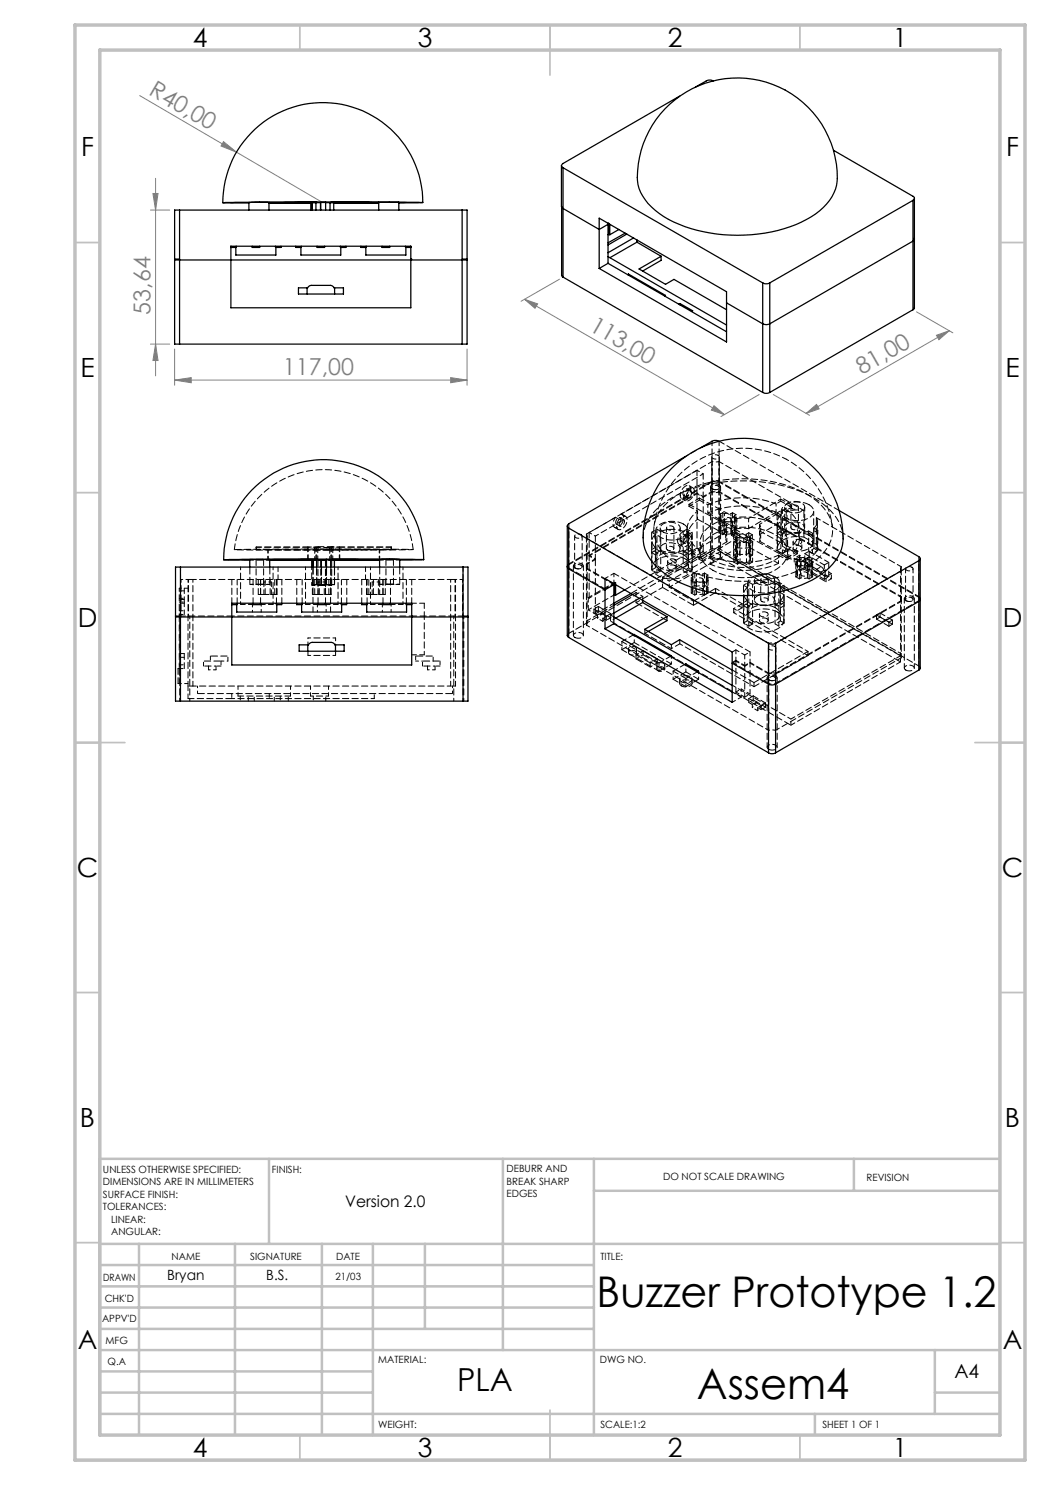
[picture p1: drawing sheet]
<svg xmlns="http://www.w3.org/2000/svg" width="210mm" height="297mm" viewBox="0 0 210 297" stroke-linecap="round" stroke-linejoin="round" font-family="sans-serif">
<g fill="none" stroke="#808080" stroke-width=".2">
<path d="M27.9 19.1l36.7 21.4M30.6 38.7h1l-.5 3.3zM31.1 35.7v39.5M44.7 28.3l2.6 2.1-3.1-1.2zM30.1 42h3.8M104.9 59.9l2.6 .9-.5 .9zM104.9 59.9l40 23M111.9 55.8l-7.7 4.5M30.1 68.8h3.8M31.1 68.8l.5 3.3h-1zM34.9 76l3.3-.5v1zM34.9 69.8v7.2"/>
<path d="M34.9 76h58.5M90.1 75.5l3.3 .5-3.3 .5zM93.4 69.8v7.2M151.8 78.9l-7.6 4.4M154.7 78.9l7.2 4.2M183.3 62.4l7.3 4.2M187.3 67.1l2.6-1-2.1 1.8zM189.9 66.1l-28.7 16.6M142.8 81.1l2.1 1.8-2.6-.9zM161.2 82.7l2.1-1.8 .5 .9z"/>
</g>
<g fill="none" stroke="#c0c0c0" stroke-width=".35">
<path d="M60 5v5M110 5v10M160 5v5M15 48.5h5M200 48.5h5M15 98.5h5M200 98.5h5M15 148.5h10M195 148.5h10M15 198.5h5M200 198.5h5M15 248.5h5"/>
<path d="M200 248.5h5M60 287v5M110 282v10M160 287v5"/>
</g>
<g fill="none" stroke="#c0c0c0" stroke-width=".5">
<path d="M53.8 231.8v17M100.6 231.8v38.2M118.8 231.8v55.2M118.8 238.2h81.2M170.8 231.8v6.4M200 231.8h-180v55.2M20 248.8h180M20 257.3h98.8M20 253h98.8M27.8 248.8v38.2M47 248.8v38.2M64.4 248.8v38.2"/>
<path d="M74.6 248.8v38.2M85 248.8v17M20 265.8h98.8M20 261.5h98.8M20 278.5h54.6M20 274.3h54.6M20 270h180M187 278.5h13M187 270v12.8M20 282.8h180M163 282.8v4.2"/>
</g>
<path d="M15 5h190v287h-190zM20 10h180v277h-180z" fill="none" stroke="#c0c0c0" stroke-width=".7"/>
<g fill="#808080">
<path d="M44.7 28.3l2.6 2.1-3.1-1.2z"/>
<path d="M34.9 76l3.3-.5v1zM90.1 75.5l3.3 .5-3.3 .5z"/>
<path d="M161.2 82.7l2.1-1.8 .5 .9zM187.3 67.1l2.6-1-2.1 1.8z"/>
<path d="M31.1 68.8l.5 3.3h-1zM30.6 38.7h1l-.5 3.3z"/>
<path d="M104.9 59.9l2.6 .9-.5 .9zM142.8 81.1l2.1 1.8-2.6-.9z"/>
</g>
<g fill="none" stroke="#000" stroke-width=".25">
<path d="M135.9 19.2l-23.3 13.5a.44 .44 0 0 0-.3 .4 .44 .44 0 0 0 .3 .4M142.7 16.2a1.5 1.5 0 0 0-1.4 0l-2.2 1.2M112.3 33.1v22l.3 .3M112.6 33.5l39.9 23.1M112.6 33.5v21.9M133 21.8a19.9 19.9 0 0 1 22.5-4.5 19.9 19.9 0 0 1 11.8 19.7 10.9 10.9 0 0 1-6 6.9 31.6 31.6 0 0 1-27.6 0 11.3 11.3 0 0 1-6.1-7 19.3 19.3 0 0 1 5.4-15.1zM166.7 30.1l15.9 9.2a.43 .43 0 0 1 .3 .4 .43 .43 0 0 1-.3 .4M182.9 39.6v22.1l-.3 .2M34.9 52h58.5M34.9 51.8h1M35.9 42h-1v26.8h1M35.9 42v26.8"/>
<path d="M35.9 42h56.5M46.2 49.2h36v12.4h-36zM47.2 49.5v1.5h8v-1.5M47.2 49.2v.3h-1M49.8 40.6l-5.2-.1 15.1-.1 24.9 .1-4.8 .1M50.4 49.2v.3h1.5v-.3M53.8 40.6h8.4M53.8 40.5h-4v1.5M53.8 40.5h9.6h-.3M53.8 40.5v1.5M55.1 49.2v.3h1.1v-.3M59.2 49.2v.3h1.1v-.3"/>
<path d="M59.7 57.6h1.8l.2-.3 .5-.2h3.9l.5 .2 .2 .3h1.9v1.2h-9zM60.2 49.5v1.5h8v-1.5M61.3 40.5h1.1M61.4 57.6v1.2M61.5 40.5l-7.7 .1h8.6h-.2M61.5 40.5h.1M62.2 40.6v1.4M62.4 40.5h.8M62.4 40.5v1.5M63.1 40.5h-1.6M63.1 40.5h.1M63.2 40.5h.9"/>
<path d="M63.2 40.5v1.5M63.4 49.2v.3h1.5v-.3M64.1 40.5v1.5M64.1 40.5h1v1.5M64.1 40.5h.1M65.1 40.5h.9M66 40.5h.7M66 40.5v1.5M66.1 40.5h9.6zM66.7 40.6h9M66.7 40.5h9l-9 .1M66.7 40.5v1.5"/>
<path d="M66.9 57.6v1.2M67.8 40.5h.1M68.1 49.2v.3h1.1v-.3M72.2 49.2v.3h1v-.3M73.2 49.5v1.5h8v-1.5M75.7 42v-1.5h4.1v1.5M76.4 49.2v.3h1.5v-.3M81.1 49.2v.3h1.1M82.2 51.8h.1M84.6 40.5a20 20 0 0 0-20.1-20 20 20 0 0 0-19.9 20M92.4 42h1v26.8h-1M92.4 51.8h1"/>
<path d="M92.4 42v26.8M112.3 41.3l.2 .3 7.3 4.3 1.8-1M112.6 55.4l39.9 23.1M119.8 43.6l25.5 14.7v10.1l-25.5-14.7zM121.6 44.7h.1M121.6 44.7v8M121.6 51.3l23.7 13.7M121.6 52.7l-1.8 1M121.6 52.7l23.7 13.7M121.7 44.7h-.1M121.8 44.8v2M121.8 46.8l-.2 .2"/>
<path d="M121.8 46.8l.2 .2M122 44.9v2.1M123.8 45.9l-1.8 1.1M125 46.6l-3.4 2M125.4 46.8l-3.8 2.2M125.7 54.8l7.4 4.3-.2 .1M125.7 54.8l-.2 .1M125.7 54.8v.2M126.7 47.6l-5.1 2.9M127.4 48.4l-5.4 3.1M127.4 48.4l4.8 2.9M127.4 48v.4"/>
<path d="M132.2 51.3l-4.4 2.5 5.3 3.1 1.7-1 10.5 6M132.2 51.3v.8l-3.7 2.1M152.5 56.6a1.5 1.5 0 0 0 1.5 0M152.5 56.6v21.9M154 56.6v21.9M182.6 40.1l-28.6 16.5M182.6 40.1v21.8M182.9 47.8l-.2 .4-28.7 16.6a1.5 1.5 0 0 1-1.5 0l-7.2-4.2M182.9 47.7l-.2 .3M35.9 68.8h56.5M136 60.7l2.5 1.5-.2 .1M136 60.7l-.3 .2"/>
<path d="M136 60.7v.3M152.5 78.5a1.5 1.5 0 0 0 1.5 0M182.6 61.9l-28.6 16.6M134.2 93.8a19.9 19.9 0 0 1 22.5-4.4 19.9 19.9 0 0 1 11.8 19.7 11.1 11.1 0 0 1-6.1 6.9 31.8 31.8 0 0 1-27.5 0 11.3 11.3 0 0 1-6.1-7 19.3 19.3 0 0 1 5.4-15.2zM137.1 91.3l-23.4 13.5a.46 .46 0 0 0-.2 .4 .46 .46 0 0 0 .2 .4M143.8 88.3a1.5 1.5 0 0 0-1.4 0l-2.2 1.2M36.1 113.4h-1v26.8h1M36.1 113.4v26.8M36.1 113.4h56.5M50 113.4v-1.5h3.9v1.5M53.9 112l8.4 .1M53.9 111.9h9.6h-.2"/>
<path d="M53.9 112h8.7M61.5 112h1.1M61.6 111.9h1.7M61.6 111.9l-7.7 .1M61.6 111.9h.1M62.3 112h.3M62.3 112v1.4M62.6 111.9h.1M62.6 111.9h.7M62.6 111.9v1.5M63.3 111.9h1M63.3 111.9v1.5"/>
<path d="M64.3 111.9h.1M64.3 111.9h1v1.5M64.3 111.9v1.5M65.3 111.9h.8M66.1 111.9h.8M66.1 111.9v1.5M66.9 111.9v1.5M67.9 111.9h-1.6h9.6l-9 .1M75.8 111.9l-8.9 .1M75.9 112l-9 .1M75.9 113.4v-1.5h.5h3.5v1.5M79.9 112l4.8-.1-30.8-.1-9.2 .2h5.3"/>
<path d="M84.7 111.9a20 20 0 0 0-20-20 20 20 0 0 0-20 20.1M92.6 113.4h1v26.8h-1M92.6 113.4v26.8M113.5 113.3l.2 .5 7.3 4.2 1.8-1.1M113.5 105.2v21.9l.2 .4M113.7 105.6l40 23.1M113.7 105.6v21.9M121 115.7l25.4 14.7v10.1l-25.4-14.7zM122.8 116.8h.1M122.8 116.7v8M122.9 116.8v2.1M122.9 118.9l-.1 .1"/>
<path d="M122.9 118.9l.2 .1M123.1 116.9v2.1M125 118l-1.9 1M126.2 118.7l-3.4 1.9M126.5 118.9l-3.7 2.2M127.9 119.7l-5.1 2.9M167.9 102.1l15.9 9.2a.43 .43 0 0 1 .2 .4 .43 .43 0 0 1-.2 .4M183.8 112.1l-28.7 16.6M183.8 112.1v21.9M184 119.9l-.2 .4-28.7 16.5a1.5 1.5 0 0 1-1.4 0l-7.3-4.2M184 119.7l-.1 .4M184 111.7v22l-.2 .3"/>
<path d="M35.1 123.4h58.5M35.1 123.2h1M46.4 120.6h35.9v12.4h-35.9zM47.3 120.9v1.5h8.1v-1.5M47.4 120.6v.3h-1M50.6 120.6v.3h1.5v-.3M55.3 120.6v.3h1v-.3M59.3 120.6v.3h1.1v-.3M59.8 129h1.9l.1-.2 .5-.3h4l.5 .2 .2 .3h1.8v1.2h-9zM60.3 120.9v1.5h8v-1.5M61.6 129v1.2M63.6 120.6v.3h1.5v-.3"/>
<path d="M67.1 129v1.2M68.3 120.6v.3h1v-.3M72.3 120.6v.3h1.1v-.3M73.3 120.9v1.5h8v-1.5M76.6 120.6v.3h1.5v-.3M81.2 120.6v.3h1.1M82.3 123.2h.1M92.6 123.2h1M113.7 127.5l40 23.1M122.8 123.4l23.6 13.7M122.8 124.7l-1.8 1.1M122.8 124.7l23.6 13.7"/>
<path d="M126.8 126.9l7.5 4.3-.2 .1M126.8 126.9l-.2 .1M126.8 126.9v.2M128.5 120.5l-5.3 3.1M128.5 120.5l4.9 2.8M128.5 120v.5M133.4 123.3l-4.5 2.6 5.4 3 1.6-1 10.5 6.1M133.4 123.3v.8l-3.8 2.2M137.2 132.8l2.5 1.4-.2 .2M137.2 132.8l-.3 .1M137.2 132.8v.3M153.7 128.7a1.5 1.5 0 0 0 1.4 0"/>
<path d="M153.7 128.7v21.9M155.1 128.7v21.9M183.8 134l-28.7 16.6M36.1 140.2h56.5M153.7 150.6a1.5 1.5 0 0 0 1.4 0"/>
</g>
<g fill="none" stroke="#000" stroke-width=".2" stroke-dasharray="1.3 .6" stroke-dashoffset=".5">
<path d="M143.8 98.4l36.5 21.1M35.9 119.7h1M36.9 118.2h-1M36.9 119.9h-1M50 111.9h4M50 112h4M53 118.9h1M53 118.9h-.9M54.9 118.9h-.9M62.3 112h4h-1.9M63.9 118.9h1M63.9 118.9h-1"/>
<path d="M64.3 116.9h-.9M65.2 111.9h-1M65.2 116.9h-1M65.2 111.9h.9M65.2 116.9h1M65.3 116.9h-1M65.8 118.9h-.9M65.9 112h1M74.7 118.9h1M74.7 118.9h-.9M75.9 111.9h4M75.9 112h4"/>
<path d="M76.6 118.9h-.9M113.8 112.8a.43 .43 0 0 0-.3 .4 .43 .43 0 0 0 .3 .4M130.3 114v-4.1M131.1 113.6v-4.1M131.4 114.6v-4.1M131.4 109.9v-4.1M132 105.6v4.1M132.1 114.2v-4.1M133.3 105.6v4.1M134.8 109.7v-4.1M136 109.7v-4.1M136.6 114.2v-4.1"/>
<path d="M137.4 114.6v-4.1M137.4 109.9v-4.1M137.7 113.6v-4.1M138.5 114v-4.1M142.6 112a13.4 13.4 0 0 0 13-.4 3.6 3.6 0 0 0 0-6.3 13.3 13.3 0 0 0-13.6 0 3.6 3.6 0 0 0 0 6.3l.6 .4M142.6 114.1a13.4 13.4 0 0 0 13-.4 3.6 3.6 0 0 0 0-6.4 13.3 13.3 0 0 0-13.6 0 3.6 3.6 0 0 0 0 6.4l.6 .4M144 110.3l-10.1 5.9M144 111.6l-10.1 5.8M146.7 111.1v-4.1M146.8 112.4v-4.1M147.1 107.6v4.1M147.2 111.4l.1-4.1"/>
<path d="M147.3 112.1v-4.1M147.4 110.7v-4.1M147.5 112.8v-4.1M147.9 111v-4.1M148 112.5v-4.1M149.2 111v-4.1M149.3 112.5v-4.1M149.7 110.6v-4M149.8 112.8v-4.1M149.9 111.4l.1-4.1M150 112.1v-4.1M150.1 111.7v-4.1"/>
<path d="M150.5 111v-4.1M150.5 112.4v-4.1M150.9 115.9v4.1M152.2 115.9l-.1 4.1M153.6 120l.1-4.1M155.4 110.1v-4.1M156.1 100.2l-.9 .6M156.2 109.7v-4.1M156.5 110.7v-4.1M156.5 106v-4.1M156.9 101.4v4.1M157.2 110.3v-4.1"/>
<path d="M158.2 101.4v4.1M158.3 101.4l-.9 .6M158.8 111.7v1M159.7 105.5v-4.1M159.9 111.1v1M160.2 112.4l.8-.5M160.7 112.3l.9-.5M160.9 105.5v-4.1M161 113.6l.8-.5M161 110.7l.8-.5M161.1 112.8v-1M161.2 111.8l-.9 .5"/>
<path d="M161.7 110.3v-4.1M162.5 110.7v-4.1M162.8 109.7v-4.1M163.3 113.9l.6 .7M163.3 113.9l.9-.6M163.6 110.1v-4.1M164.8 114.1l-.9 .5M164.8 114.1l-.6-.8M164.9 113l.9-.5M164.9 115.9l.9-.6M165 114v1M165.2 116.4v-1.1"/>
<path d="M166.3 115.7v-1M180.3 119.3l-36.5-21M35.9 133.7h1M35.9 133h1M35.9 120.4h1M35.9 122.9h1M35.9 122.1h1M36.9 130.7h-1M36.9 131.5h-1M36.9 120.6h-1M38.6 137.2h-1M40.7 133.2v-1"/>
<path d="M41.7 133.2h-1M42.1 131.2v1M44.2 132.2v1M44.2 133.2h-1M45.6 132.2v-1M46.4 138.7v1M48.1 139.2v1M53.9 138.7v1M56.1 139.2v1M62.7 139.2v1M74.9 139.7v-1M83.1 131.2v1"/>
<path d="M84.5 133.2v-1M85.5 133.2h-1M86.6 132.2v-1M88 133.2h-1M88 132.2v1M91.1 137.2h-1M117.3 125l36.4 21.1M117.7 122l5.1-3M119.7 121.3l-.9 .5M119.7 122.1l-.9 .5M120.4 122.5l-.9 .5M121.4 123.1l-.8 .5"/>
<path d="M122.1 122.7l-.8 .5M122.1 123.5l-.8 .6M125.9 130.1l.8 .1a.48 .48 0 0 0 .5-.7 .95 .95 0 0 0-1.5 .3l.2 .3M125.9 130.9l.8 .1a.48 .48 0 0 0 .5-.6 .95 .95 0 0 0-1.5 .2l.2 .3M131.6 133.3l.8 .1a.48 .48 0 0 0 .5-.6 .95 .95 0 0 0-1.5 .2l.2 .3M131.6 134.1l.8 .2a.48 .48 0 0 0 .5-.7 .95 .95 0 0 0-1.5 .3l.2 .2M146.5 137.1l11.7 6.7M147.2 132.2v-2.2M148.7 124.6v-4.1M148.9 131v2.2M149.5 124.2v-4.1M149.8 125.2v-4.1"/>
<path d="M149.8 120.5v-4.1M150 130.4v2.2M150.5 124.8v-4.1M150.6 139.2l-.8 .5M150.6 140l-.8 .5M153.7 128.7l-36.4-21.1M154.9 120v-4.1M155 124.8v-4.1M155.8 125.2v-4.1M155.8 120.5v-4.1M156.1 124.2v-4.1M156.8 124.6v-4.1"/>
<path d="M180.3 130.8l-36.5-21.1M49.7 140.2v-1M50.9 140.2v-1M54.9 140.2v-1M57.7 140.2v-1M65.2 140.2v-1M151.4 140.4l-.9 .5M152.4 141l-.9 .5M153.1 140.6l-.9 .5M153.1 141.4l-.9 .5"/>
</g>
<g fill="none" stroke="#000" stroke-width=".2" stroke-dasharray="1.3 .6" stroke-dashoffset=".3">
<path d="M142.4 96.4l-28.6 16.5M142.4 96.3l-28.6 16.5M52.8 116.4v2.5M54.3 118.9v-2.5M55.6 113.4v2.5M61.5 109.4v2.5M62.3 112h4.6M63.2 111.9v-2.5M63.6 116.4v2.5M65.1 118.9v-2.5M66.2 111.9v-2.5M66.3 109.4v2.5"/>
<path d="M67.9 111.9v-2.5M73.1 115.9v-2.5M74.4 116.4v2.5M75.9 118.9v-2.5M113.8 113.6l7.2 4.2M117.3 113.6l5.5 3.2M122.8 116.9l-5.5-3.2M131.1 109.5v-2.6M135 111.9l.3 .3a.97 .97 0 0 1-.9 .6 .97 .97 0 0 1-.9-.6l.4-.4h.6l.5 .1M135 113.1l.3 .3a.97 .97 0 0 1-.9 .6 .97 .97 0 0 1-.9-.5l.4-.4 .6-.1 .5 .1M137.7 109.5v-2.6M140.4 112.2l-2.1-1.2"/>
<path d="M140.5 111.8l-2.2-1.2M141.6 102.6a18.3 18.3 0 0 1 13.6-.2M141.6 101a18.3 18.3 0 0 1 13.6-.2M142.4 110.1l-28.6 16.6M145.4 108.4l-5.5 3.3M145.4 106.3l-7.1 4.3M147.5 109.5l-5.4 3.4M147.6 107.5l-7.1 4.3M155.2 102.4l-5.5 3.3M155.7 112.7a18.3 18.3 0 0 1-13.6 .2M155.7 111a18.3 18.3 0 0 1-13.6 .2M156.2 105.6v-2.6"/>
<path d="M157.4 103.6l-5.5 3.3M158.3 101.4l-2.2-1.2M158.3 101l-2.2-1.2M160.1 108l.3 .3a.97 .97 0 0 1-.9 .6 .97 .97 0 0 1-.9-.5l.4-.5h.6l.5 .1M160.1 109.2l.3 .3a.97 .97 0 0 1-.9 .6 .97 .97 0 0 1-.9-.5l.4-.4 .6-.1 .5 .1M160.2 112.4l.2-.1h.3M161 112.9l3.9 2.2M161 110.7l3.9 2.3M161.6 111.8l-.3-.1-.3 .2M161.8 110.2l4 2.3M164.9 115.9l-3.9-2.3M165.8 115.3l-4-2.2"/>
<path d="M36.1 123.2h10.3M36.9 120.4v2.5M37.6 137.2v-14M37.6 137.2v2.5M38.6 123.2v14M50.6 120.9h-2.5M54.6 120.9h-2.5M61.1 120.9h2.5M65.1 120.9h2.5M76.6 120.9h-2.5M80.6 120.9h-2.5M82.4 120.6h2.5"/>
<path d="M82.4 123.2h10.2M84.9 131h-2.5M90.1 137.2v-14M91.1 123.2v14M122.8 121.1l-5.5 3.1M126.7 127l-2.3 1.3M131.8 132.6l2.3-1.3M136.9 132.9l-2.3 1.3M137.2 135.7l2.3-1.3M146.5 132.5l7.2 4.2M147.2 138.4v-6.3M148.9 139.4v-6.3"/>
<path d="M149.5 120.1v-2.6M150 138.8v-6.3M153.4 122.5l.2 .3a.97 .97 0 0 1-.8 .6 .97 .97 0 0 1-.9-.6l.4-.4h.6l.5 .1M153.4 123.7l.2 .3a.97 .97 0 0 1-.8 .6 .97 .97 0 0 1-.9-.5l.4-.4 .6-.1 .5 .1M155.1 136.7l28.7-16.6M156.1 120.1v-2.6"/>
</g>
<g fill="none" stroke="#000" stroke-width=".2" stroke-dasharray="1.3 .6" stroke-dashoffset=".4">
<path d="M136.4 99.7l.7 .5M136.7 99.1l.7 .4M138.2 98.2l-.7-.4M138.6 97.6l-.7-.5M139.4 94.1l-15.2 8.7M139.9 99.6l-2.1 1.3M142.1 97.4v13.8M142.4 91.4v6.1M142.4 88.2v8.2M142.4 96.3v13.8M142.4 98.4v-6.1M143.8 92.3v6.1"/>
<path d="M143.8 92.3l17 9.8M143.8 96.4v-8.2M143.9 97.5v-6.1M157.3 91.8a18 18 0 0 0-26.5 13.3M37.7 115.9h.9M52 116.9h-2h4h-2M53.6 109.9h-2.4M53.6 109.9h-2.3M61.6 109.4v2.5M63.3 111.9h-.7M63.3 111.9h.9M63.3 116.9h.9"/>
<path d="M63.3 116.9h-.7M63.3 109.4v2.5M63.4 116.9h-.8M63.6 109.9h-10M64.4 117h-2.1h4h-1.9M65.9 110l10-.1M66.2 111.9h.7M66.2 116.9h-.9M66.9 111.9h-.8M66.9 116.9h-.7M68 111.9v-2.5M78 116.9h-2.1h4h-1.9"/>
<path d="M78.2 109.9h-2.3M78.3 109.9h-2.4M90.1 115.9h.9M92.6 113.4v10M113.8 112.9v-8.1M114.7 113.2v13.9M114.9 107.2v6.1M116.4 113.3v-6.1M117.3 106.8v.8M117.3 112.9l.1 .4-.1 .4M117.3 113.7v-6.1M117.3 106.8l.1 .4-.1 .4"/>
<path d="M117.3 106.8l25.1-14.5M117.3 113.6l.1-.4-.1-.4M117.3 113.6v-.8M117.4 113.3v-6.1M117.7 119.5v2.5M122.9 105.5l.7 .4M123 116.5l-5.3 3M123.1 103.5l-.5 1a.74 .74 0 0 0 .3 1 .74 .74 0 0 0 1-.3 1.71 1.71 0 0 0 .5-2.3l-.2-.1M123.1 103.5l-5.3 3M123.3 104.8l.7 .4M123.8 103.9l-.5 1a.74 .74 0 0 0 .3 1 .74 .74 0 0 0 1-.3 1.71 1.71 0 0 0 .5-2.3l-.2-.1M123.8 103.9l-.7-.4"/>
<path d="M124.2 102.8l.7 .4M124.7 103.9l-.7-.4M125.1 103.3l-.7-.4M127.2 118.5l-.7 .4M128.5 119.3l-.6 .4M128.5 119.3v.7M130.3 109.9l.8-.4M130.3 114l.8-.4M131.1 111l-.8-.5M131.1 106.9l-.8-.5M131.1 106.1v6.2M131.4 105.8l.7 .5"/>
<path d="M131.4 109.9l.7 .5M132.1 114.2l-.7 .4M132.1 110.1l-.7 .4M132.5 117.5l-5.3 3M132.6 110.5a.92 .92 0 0 1-.6-1 .92 .92 0 0 1 .9-.8 2.55 2.55 0 0 1 3.1 .8 1.24 1.24 0 0 1-1.3 1.3h-1.3l-.8-.3M132.7 106.4a.92 .92 0 0 1-.6-1 .92 .92 0 0 1 .8-.8 2.55 2.55 0 0 1 3.1 .8 1.24 1.24 0 0 1-1.2 1.3h-1.4l-.7-.3M135.8 108.9l.7 .4M136.2 108.2l.7 .4M136.3 113.4a28.3 28.3 0 0 0 24.9 0 9.3 9.3 0 0 0 5.3-6.7 7.8 7.8 0 0 0-3.8-7 25.9 25.9 0 0 0-17.5-3.8 20.3 20.3 0 0 0-12.2 5.1 6.7 6.7 0 0 0 .1 10.1l1.5 1.2 1.7 1.1M136.6 106.3l.8-.5M136.6 110.4l.8-.5M137.4 114.6l-.8-.4"/>
<path d="M137.4 110.5l-.8-.4M137.6 112.3v-6.2M137.7 107.3l-.8-.4M137.7 109.5l.8 .4M137.7 113.6l.8 .4M138 106.7l-.7-.4M138.3 118.6l.7 .4M138.3 118.6v-2.5M138.3 116.1l.7 .5M138.3 117.5l.7-.4M138.3 115l.7-.4M138.4 115.6v2.4"/>
<path d="M138.5 110.5l-.8 .5M138.5 106.4l-.8 .5M138.6 118.4l-.2-.4 .2-.3M138.6 116v-.8M138.6 118.4v-2.4M138.6 116l-.2-.4 .2-.4M139 119v-2.4M139.3 118.8v-2.4M139.9 100l-2.1 1.3M140.6 118.8v-2.4M140.9 119v-2.4M140.9 119l.7-.4"/>
<path d="M140.9 116.6l.7-.5M140.9 117.1l.7 .4M140.9 114.6l.7 .4M141.3 116v-.8M141.3 117.7l.1 .3-.1 .4M141.3 118.4v-2.4M141.3 115.2l.1 .4-.1 .4M141.4 118v-2.4M141.6 118.6v-2.5M143.1 117.7v.8M143.8 110.1v-13.8M143.9 106.5l.7 .4"/>
<path d="M143.9 106.5v-2.4M143.9 104.1l.7 .4M143.9 105.4l.7-.4M143.9 103l.7-.5M144 103.5v2.5M144.1 111.2v-13.8M144.2 106.3l-.2-.3 .2-.4M144.2 103.9v-.8M144.2 106.3v-2.4M144.2 103.9l-.2-.4 .2-.4M144.6 106.9v-2.4M144.9 106.7v-2.4"/>
<path d="M146.2 106.7v-2.4M146.3 106.2v.9M146.5 106.9v-2.4M146.5 106.9l.7-.4M146.5 104.5l.7-.4M146.5 105l.7 .4M146.5 102.5l.7 .5M146.9 103.9v-.8M146.9 105.6l.1 .4-.1 .3M146.9 106.3v-2.4M146.9 103.1l.1 .4-.1 .4M147 106.7l-.7 .4"/>
<path d="M147 105.8v.9M147 105.8l-.7 .4M147 106v-2.5M147.2 106.5v-2.4M147.3 112.1l-.2-.3 .1-.4M147.3 108l-.2-.3 .2-.4M147.4 105.8l1.1-.2 1.2 .1M147.4 103.7l1.1-.1 1.2 .1M147.4 110.7l-.7 .4M147.4 106.6l-.7 .4M147.5 112.8l-.7-.4M147.5 108.7l-.7-.4"/>
<path d="M148.8 108.5v-.8M149.5 117.5l-.8-.5M149.5 107.3l-.7 .4M149.5 108.1l-.7 .4M149.5 108.1v-.8M149.5 116.7v6.2M149.8 116.4l.7 .5M149.9 109.5l-1.2 .1-1.2-.1M149.9 107.5l-1.2 .1-1.1-.1M149.9 111.4l.2 .3-.1 .4M150 107.3l.1 .3-.1 .4M150.5 111l-.8-.4"/>
<path d="M150.5 106.9l-.8-.3M150.5 112.4l-.7 .4M150.5 108.3l-.6 .4M151.5 116.7a.92 .92 0 0 1-.6-1 .92 .92 0 0 1 .9-.8 2.55 2.55 0 0 1 3.1 .8 1.24 1.24 0 0 1-1.3 1.3h-1.3l-.8-.3M155 116.9l.8-.5M155.4 106l.8-.4M155.4 110.1l.8-.4M156.2 107.1l-.8-.5M156.2 103l-.8-.4M156.2 102.3v6.1M156.5 101.9l.7 .5M156.5 106l.7 .5"/>
<path d="M156.8 117l-.7 .5M157.2 110.3l-.7 .4M157.2 106.2l-.7 .4M157.6 106.4a.92 .92 0 0 1-.7-1 .92 .92 0 0 1 .9-.8 2.55 2.55 0 0 1 3.1 .8 1.24 1.24 0 0 1-1.3 1.2h-1.3l-.7-.2M157.6 102.3a.92 .92 0 0 1-.6-1 .92 .92 0 0 1 .8-.8 2.55 2.55 0 0 1 3.1 .8 1.24 1.24 0 0 1-1.2 1.2h-1.4l-.7-.2M159.2 115.4l.7 .4M159.2 115.4v-2.5M159.2 112.9l.7 .4M159.2 114.2l.7-.4M159.2 111.8l.7-.4M159.3 112.4v2.4M159.5 110.7l-2.1 1.3"/>
<path d="M159.5 110.3l-2.1 1.3M159.5 115.2l-.2-.4 .2-.4M159.5 112.7v-.7M159.5 115.2v-2.5M159.5 112.7l-.2-.3 .2-.4M159.9 115.8v-2.5M160.2 115.6v-2.5M161 113.6v-.7M161.5 115.6v-2.5M161.8 115.8v-2.5M161.8 115.8l.7-.4M161.8 113.3l.7-.4"/>
<path d="M161.8 113.8l.7 .4M161.8 111.4l.7 .4M162.2 112.7v-.7M162.2 114.4l.1 .4-.1 .4M162.2 115.2v-2.5M162.2 112l.1 .4-.1 .3M162.3 114.8v-2.4M162.5 110.7l-.8-.4M162.5 106.6l-.8-.4M162.5 115.4v-2.5M162.7 108.4v-6.1M162.8 105.6l.8 .4"/>
<path d="M162.8 109.7l.8 .4M163.3 103.5l17 9.9M163.3 103.5a1.53 1.53 0 0 1-.5 2.1M164.9 115.1v.8M180.1 113.8v6.1M180.3 114.1l-25.2 14.6M180.3 114.1v-.7M180.3 114.1v6.2M180.3 114.1l-.2-.3 .2-.4M180.3 119.3l-.2 .4 .2 .4M180.3 119.3v.8M180.9 119.7v13.9"/>
<path d="M181.1 113.8v6.1M182.6 119.9v-6.2M183.8 111.3v8.2M183.8 119.5l-40-23.1M183.8 119.3l-40-23M183.8 119.3v13.9M36.1 123.4v-10M41.7 134v-.8M43.2 133.2v.8M61.6 131.1v-.9M67.1 130.2v.9M85.5 134v-.8"/>
<path d="M87 133.2v.8M113.8 126.7v-13.9M116.7 127.1v-13.9M117.3 125l.1-.4-.1-.4M118.8 122.6v-.8M119.1 122.8l3.7-2.2M119.5 123l-.7-.4M119.7 122.1v-.8M120.4 122.5l-.7-.4M121.3 123.2v.9M121.3 124.1l-.7-.5M122.1 123l.7 .4"/>
<path d="M122.1 122.7v.8M122.1 123.5l-.7-.4M122.8 122.6l-.7 .4M125.7 129.7v.8M127.2 131.8v-.8M127.3 130.5v-.8M128.6 131v-.9M129 126.7l5.3 3M129 125.9v.8M129.7 126.3l-.7 .4M130 133.4v-.8M131.4 133v.8"/>
<path d="M131.4 132.6v-.8M133 133.8v-.8M134.3 128.9v.8M135.9 135.9v.8M136 128.8v-.9M136.3 136.4a1.55 1.55 0 0 0 2.1-.5 1.43 1.43 0 0 0-2.2-.5 .52 .52 0 0 0-.3 .5 .52 .52 0 0 0 .4 .5M136.3 137.2a1.55 1.55 0 0 0 2.1-.5 1.43 1.43 0 0 0-2.2-.5 .52 .52 0 0 0-.3 .5 .52 .52 0 0 0 .4 .5M138.4 136.7v-.8M138.7 120.2v.9M146.5 132.5l.7-.4M146.7 122.5v-.8M147.2 130l-.7 .4"/>
<path d="M147.2 132.2l-.7 .4M148.4 120.7l-5.3-3M148.4 121.6l-5.3-3.1M148.4 120.7v.9M148.7 120.5l.8-.4M148.7 124.6l.8-.4M149.5 121.6l-.8-.5M149.8 120.5l.7 .5M150 132.5l3.7 2.1M150.5 124.8l-.7 .4M150.5 120.7l-.7 .4M150.6 140v-.8"/>
<path d="M150.8 137.3v-.8M151.5 120.8a.92 .92 0 0 1-.6-1 .92 .92 0 0 1 .9-.8 2.55 2.55 0 0 1 3.1 .8 1.24 1.24 0 0 1-1.3 1.3h-1.3l-.8-.3M153.4 135.6v13.8M153.7 129.6v6.1M153.7 128.7v6.1M153.7 134.8l-3.7-2.2M155 121l.8-.5M155.1 134.8v-6.1M155.1 134.6l25.2-14.5M155.2 135.7v-6.1M155.8 125.2l-.8-.4M155.8 121.1l-.8-.4"/>
<path d="M156 122.9v-6.2M156.1 120.1l.7 .4M156.1 124.2l.7 .4M156.8 121.1l-.7 .5M161.6 131.1v-.8M175.3 123v.8M176 123.4l-.7 .4M176 122.6v.8M176 122.6l-.7 .4M177.8 125.2v-.8M178.5 124l-.7 .4M178.5 124.8l-.7 .4"/>
<path d="M178.5 124.8v-.8M180.3 120.3l-25.2 14.5M180.3 120.3l-.2-.4 .2-.4M180.3 130.8l-.2 .4 .2 .4M182.9 133.6v-13.9M183.8 133.2l-40-23.1M149.8 140.5v-.8M150.5 140.9l-.7-.4M151.4 140.4l-.8-.4M152.2 141.1v.8M152.2 141.9l-.7-.4M153.1 140.6v.8"/>
<path d="M153.1 141.4l-.7-.4M155.1 146.1l25.2-14.5M155.4 149.4v-13.8M158.2 143.8l21.9-12.6M158.2 145l21.9-12.6"/>
</g>
<g fill="none" stroke="#000" stroke-width=".2" stroke-dasharray="1.3 .6">
<path d="M139.9 99.6v.4M142.4 97.8a1.09 1.09 0 0 0 1.7-.5 1.24 1.24 0 0 0-2 0l.3 .5M156.1 99.8v.4M51.2 109.4v.5M51.2 109.4h.1M51.2 109.9h.1M51.2 111.9v5M51.3 109.4v.5M51.7 118.9h.4M52.7 116.9v-5M53.6 111.9h.4M54 111.9h-.4"/>
<path d="M54.9 118.9h.5M62.5 118.9h.4M62.6 111.9h.6M62.6 112h.3M62.6 116.9h.1M62.9 109.5v.5M62.9 109.5l.3-.1M62.9 110h.1M62.9 112l.3-.1M63.3 116.9v-5M63.3 109.4l.3-.1M63.6 109.9v-.1"/>
<path d="M63.6 112v5M63.6 109.3v.5M64.2 111.9h.1M64.2 116.9h.1M64.2 116.9v-5M64.3 116.9h.1M65.1 117v-5M65.2 111.9h.1M65.2 116.9h.1M65.2 116.9v-5M65.3 111.9h.1M65.3 116.9h.1"/>
<path d="M65.3 116.9v-5M65.8 118.9h.4M65.9 109.5l.3-.1M65.9 109.5v.5M65.9 110h.1M65.9 112l.3-.1M66.2 116.9l-.1-5M66.3 109.4l.3-.1M66.3 117v-5M66.6 109.9v-.1M66.6 109.3v.5M66.9 111.9h.1"/>
<path d="M66.9 116.9h.1M66.9 116.9v-5M73.3 118.9h.5M76.6 118.9h.5M77.2 111.9v5M78.2 109.4h.1M78.2 109.4v.5M78.2 109.9h.1M78.3 109.4v.5M78.7 116.9v-5M113.5 113.3l.3-.4M113.5 113.2v.2"/>
<path d="M113.8 113.6v.2M115 113.6a1.09 1.09 0 0 0 1.7-.5 1.24 1.24 0 0 0-2 0l.3 .5M117.7 119.5l.1 .1M121 117.8v.1M123 116.8v-.3M123 116.5l.1 .1M123.1 116.9v-.3M123.1 116.6l-.3 .1M137.8 100.9v.4M138.3 116.1l.3-.1M138.3 118.6l.3-.2M138.3 117.5l.3 .2"/>
<path d="M138.3 115l.3 .2M138.3 110.6v.4M139 119l.3-.2M139 116.6l.3-.2M139 117.1l.3 .2M139 114.6l.3 .2M140.5 111.8l-.1 .4M140.6 118.8l.3 .2M140.6 116.4l.3 .2M140.6 117.3l.3-.2M140.6 114.8l.3-.2M141.3 116l.3 .1"/>
<path d="M141.3 118.4l.3 .2M141.3 117.7l.3-.2M141.3 115.2l.3-.2M142.4 111.6a.48 .48 0 0 1-.3-.5 .48 .48 0 0 1 .6-.4h.9a.52 .52 0 0 1 .5 .5 .52 .52 0 0 1-.5 .6h-.6l-.6-.2M143.1 117.7l-4.4 2.5M143.1 118.5l-4.4 2.6M143.9 104.1l.3-.2M143.9 106.5l.3-.2M143.9 105.4l.3 .2M143.9 103l.3 .1M144.6 106.9l.3-.2M144.6 104.5l.3-.2"/>
<path d="M144.6 105l.3 .2M144.6 102.5l.3 .2M146.2 106.7l.3 .2M146.2 104.3l.3 .2M146.2 105.2l.3-.2M146.2 102.7l.3-.2M146.9 103.9l.3 .2M146.9 106.3l.3 .2M146.9 105.6l.3-.2M146.9 103.1l.3-.1M147.2 111.4l-.5-.3M147.3 107.3l-.6-.3"/>
<path d="M147.3 112.1l-.5 .3M147.3 108l-.5 .3M147.9 111l-.5-.3M147.9 106.9l-.5-.3M148 112.5l-.5 .3M148 108.4l-.5 .3M149.7 110.6l-.5 .4M149.7 106.6l-.5 .3M149.8 112.8l-.5-.3M149.9 108.7l-.6-.3M150.5 111l-.6 .4M150.5 106.9l-.5 .4"/>
<path d="M150.5 112.4l-.5-.3M150.5 108.3l-.5-.3M157.4 111.6v.4M158.3 101v.4M159.2 112.9l.3-.2M159.2 115.4l.3-.2M159.2 114.2l.3 .2M159.2 111.8l.3 .2M159.5 110.3v.4M159.9 115.8l.3-.2M159.9 113.3l.3-.2M159.9 113.8l.3 .2"/>
<path d="M159.9 111.4l.3 .2M161 112.9l.1-.1M161 111.9h.1M161.1 111.8l-.1 .1M161.5 115.6l.3 .2M161.5 113.1l.3 .2M161.5 114l.3-.2M161.5 111.6l.3-.2M162.2 112.7l.3 .2M162.2 115.2l.3 .2M162.2 114.4l.3-.2M162.2 112l.3-.2"/>
<path d="M164.9 114.1l.1-.1M164.9 114.1h-.1M165 115l-.1 .1M183.8 119.5l.3 .4M184.1 119.7l-.3-.4M184.1 119.9v-.2M35.1 123.4v-.2M35.6 133.7h.3M36.1 123.2v.2M46.4 123.2v.2M82.4 123.4h.1M92.6 123.4v-.2"/>
<path d="M93.6 123.2v.2M113.5 127.1l.3-.4M115 127.5a.48 .48 0 0 1-.3-.6 .48 .48 0 0 1 .5-.3h.9a.52 .52 0 0 1 .6 .5 .52 .52 0 0 1-.6 .5h-.6l-.5-.1M119.5 123.6v-.6M120.6 123.6v.7M127.2 131l2.8 1.6M127.2 131.8l2.8 1.6M131.4 131.8l-2.8-1.7M131.4 132.6l-2.8-1.6M146.5 132.6v-.1M150.8 136.5l-4.3-2.5M153.7 136a1.09 1.09 0 0 0 1.7-.5 1.24 1.24 0 0 0-2 0l.3 .5"/>
<path d="M153.7 136.8v-.1M155.1 136.7v.1M181.2 120.1a1.09 1.09 0 0 0 1.7-.5 1.24 1.24 0 0 0-2 0l.3 .5M181.2 134a.48 .48 0 0 1-.3-.6 .48 .48 0 0 1 .5-.3h.9a.52 .52 0 0 1 .6 .5 .52 .52 0 0 1-.6 .5l-.6 .1-.5-.2M183.8 120.1l.1-.1M183.8 133.2l.3 .4M183.8 120.3v-.2M150.5 141.5v-.6M151.5 141.5v.6M153.7 149.9a.48 .48 0 0 1-.2-.6 .48 .48 0 0 1 .5-.4h.9a.52 .52 0 0 1 .5 .5 .52 .52 0 0 1-.5 .6h-.6l-.6-.1"/>
</g>
<path d="M35.9 117.6h1.7M63.3 109.4h-1.7M64.4 112h-1.8M66.2 109.4h1.7M139.9 110l-1.6 1M142.1 111.2l-1.7 1" fill="none" stroke="#000" stroke-width=".2" stroke-dasharray="1.3 .6" stroke-dashoffset=".9"/>
<g fill="none" stroke="#000" stroke-width=".2" stroke-dasharray="1.3 .6" stroke-dashoffset=".1">
<path d="M51.7 118.9v-3M52 111.9h.7h-1.5h.8M52 116.9h-.8h1.5h-.7M52.1 118.9v-3M53 118.9v-3M54 118.9v-3M54.9 118.9v-3M55.4 118.9v-3M62.5 118.9v-3M62.9 118.9v-3M63.9 118.9v-3M64.4 112h.7h-1.5h.8"/>
<path d="M64.4 117h-.8h1.5h-.7M64.9 118.9v-3M65.2 109.8l17.4 .1-17.8 .1-17.9-.1 18.3-.1M65.8 118.9v-3M65.9 109.5h-3M65.9 110h-3M66.2 118.9v-3M66.6 109.3h-3M66.6 109.8h-3M73.3 118.9v-3M73.8 118.9v-3M74.7 118.9v-3"/>
<path d="M75.7 118.9v-3M76.6 118.9v-3M77.1 118.9v-3M78 111.9h.7h-1.5h.8M78 116.9h-.8h1.5h-.7M82.6 109.9a18 18 0 0 0-17.9-16 18 18 0 0 0-17.8 16M131.1 109.5a1.56 1.56 0 0 1 0-2.6M136.7 104.8a1.4 1.4 0 0 1 .9 1.3 1.4 1.4 0 0 1-.9 1.4 4.7 4.7 0 0 1-5.3-.6 1.5 1.5 0 0 1 1.1-2.3 5.2 5.2 0 0 1 4.2 .2M136.7 110.9a1.4 1.4 0 0 1 .9 1.4 1.4 1.4 0 0 1-.9 1.3 4.7 4.7 0 0 1-5.3-.5 1.5 1.5 0 0 1 1.1-2.4 5.2 5.2 0 0 1 4.2 .2M137.2 111.9a1.72 1.72 0 0 1 1.2 1.6 1.72 1.72 0 0 1-1.2 1.6 5.8 5.8 0 0 1-6.4-.6 1.66 1.66 0 0 1 .8-2.6 6.3 6.3 0 0 1 5.6 0M137.7 106.9a1.56 1.56 0 0 1 0 2.6M155.1 115.4a1.4 1.4 0 0 1 .9 1.3 1.4 1.4 0 0 1-.9 1.4 4.7 4.7 0 0 1-5.3-.6 1.5 1.5 0 0 1 1.1-2.3 5.2 5.2 0 0 1 4.2 .2"/>
<path d="M156.1 117.5a1.56 1.56 0 0 1 0 2.6M156.2 105.6a1.56 1.56 0 0 1 0-2.6M160.7 112.3l2.6 1.6M161.8 100.9a1.4 1.4 0 0 1 .9 1.4 1.4 1.4 0 0 1-.9 1.3 4.7 4.7 0 0 1-5.3-.6 1.5 1.5 0 0 1 1.1-2.3 5.2 5.2 0 0 1 4.2 .2M161.8 107.1a4.7 4.7 0 0 0-5.3 .5 1.5 1.5 0 0 0 1.1 2.3 4.6 4.6 0 0 0 4.8-.7 1.34 1.34 0 0 0-.6-2.1M164.2 113.3l-2.6-1.5M167.9 102.1l-24.1-13.9M35.6 133.7v3M35.9 123.2v10.5M35.9 136.7v-3M36.9 130.7v3M37.6 139.7h8.8"/>
<path d="M47.6 139.2h10.5M134.6 134.2l2.6 1.5M134.6 135.9l2.6 1.4M137.2 134.4l-2.6 1.5M137.2 137.3l2.5-1.4M139.7 135.9l-2.5-1.5M149.5 120.1a1.56 1.56 0 0 1 0-2.6M150.8 137.3l10.8-6.2M155.1 121.5a1.4 1.4 0 0 1 .9 1.4 1.4 1.4 0 0 1-.9 1.3 4.7 4.7 0 0 1-5.3-.5 1.5 1.5 0 0 1 1.1-2.4 5.2 5.2 0 0 1 4.2 .2M155.6 122.5a1.72 1.72 0 0 1 1.2 1.6 1.72 1.72 0 0 1-1.2 1.6 5.8 5.8 0 0 1-6.4-.6 1.66 1.66 0 0 1 .7-2.6 6.3 6.3 0 0 1 5.7 0M161.6 130.3l-10.8 6.2"/>
</g>
<g fill="none" stroke="#000" stroke-width=".2" stroke-dasharray="1.3 .6" stroke-dashoffset=".6">
<path d="M140.6 94.8l-21.5 12.4M140.6 99.5l1.8-1.1M142.4 98.3l-1.8 1M142.4 98.3v11.4M35.9 117.6v5.8M53.6 111.9v-2M62.9 110v2M63.6 111.9v-2M65.9 110v2M66.6 111.9v-2M75.9 109.9v2M90.1 115.9h-51.5"/>
<path d="M117.3 112.9l1.8-1M117.3 113.6v11.4M117.8 111.2l21.6-12.5M117.8 111.1l21.6-12.5M119.1 111.8l-1.8 1M122.8 114.7l-1.8 1M122.8 114.7v2M122.8 116.8l-1.8 1M122.8 116.8l-5 2.8M123.8 103.9l1.1-.7M127.2 118.5v2M130.3 106.4l1.1-.6"/>
<path d="M130.3 110.5l1.1-.6M131.1 111l1-.6M131.4 114.6l-1.1-.6M131.4 110.5l-1.1-.6M132.1 110.1v-3.8M132.1 114.2l-1-.6M132.5 115.4v2.1M133.5 112.3v1.2M133.9 117.4v-1.2M135.3 113.5v-1.2M136.6 110.4l1.1 .6M136.6 110.1v-3.8"/>
<path d="M137.4 105.8l1.1 .6M137.4 109.9l1.1 .6M137.7 113.6l-1.1 .6M138.3 116.1v-1.1M138.5 114l-1.1 .6M138.5 109.9l-1.1 .6M139.2 116v2M140 108.4v2.1M140.7 118v-2M141.6 116.1v-1.1M142.4 109.7l-9.9 5.7M143.8 109.7v-11.4"/>
<path d="M143.9 104.1v-1.1M144 111.6v-1.3M144.8 103.9v2.1M145.1 105.6v2M145.3 105v2M145.4 106.3v2.1M146.3 106v-2.1M147.2 104.1v-1.1M147.4 103.7v2.1M147.6 107.5l-.1 2M148.7 117l1.1-.6M149.7 105.7v-2"/>
<path d="M149.9 109.5v-2M151.9 106.9v-2M152 108.3v-2.1M152.1 107.7v-2.1M155.4 102.6l1.1-.7M155.4 106.6l1.1-.6M155.8 116.4l1 .6M156.2 107.1l1-.6M156.5 110.7l-1.1-.6M156.5 106.6l-1.1-.6M157.2 106.2v-3.8M157.2 110.3l-1-.6"/>
<path d="M157.5 110.5v-2.1M158.6 108.4v1.2M159.2 112.9v-1.1M159.9 112.1l-1.1 .6M159.9 111.1l-1.1 .6M160.1 112.8v2M160.4 109.6v-1.2M161 111.9v-1.2M161.6 114.8v-2M162.5 112.9v-1.1M162.8 109.7l-1.1 .6M163.3 108.9a1.87 1.87 0 0 1-1.4 2.6 5.9 5.9 0 0 1-6-.9 1.67 1.67 0 0 1 .8-2.6l1-.5 1.2-.2 1.9 .1"/>
<path d="M163.6 110.1l-1.1 .6M163.6 106l-1.1 .6M164.9 113v1.1M166.3 114.7l-1.1 .6M166.3 115.7l-1.1 .7M180.1 119.7v11.5M35.6 136.7h2M38.6 137.2h51.5M47.6 139.2v-2M53.9 139.7h21M58.1 139.2v-2M62.1 139.2v-2"/>
<path d="M65.7 139.2v-2M84.9 131v-7.8M117.4 124.6v-11.4M120.4 122.5l1 .6M120.6 124.3l-1.1-.7M122.1 124.2v-1.2M123.2 123.6l-1.1 .6M136 128.8l14.8 8.5M146.5 138.4l1.7 1M146.7 121.7l14.9 8.6M147.2 130l1.7 1M147.2 132.1l1.7 1"/>
<path d="M147.2 138.4l1-.6M148.2 139.4l-1.7 1M148.7 121.1l1.1-.6M148.9 133.2l-1.7-1M148.9 131l1.1-.6M148.9 133.2l1.1-.6M148.9 133.1l1.1-.6M148.9 139.4l1.1-.6M148.9 139.4l-1.7-1M149.5 121.6l1-.6M149.8 125.2l-1.1-.6M149.8 121.1l-1.1-.6"/>
<path d="M150 138.8l-1.8-1M150.5 120.7v-3.8M150.5 124.8l-1-.6M151.9 122.9v1.2M153.6 124.1v-1.2M155 121l1.1 .6M155 120.7v-3.8M155.1 134.6v11.5M155.8 120.5l1 .6M156.1 124.2l-1.1 .6M156.8 124.6l-1 .6M156.8 120.5l-1 .6"/>
<path d="M161.6 131.1l-14.9-8.6M180.1 132.4v-1.2M180.3 131.6v-11.5M151.4 140.4l1 .6M151.5 142.1l-1-.6M153.7 146.1v-11.5M158.2 145v-1.2"/>
</g>
<g fill="none" stroke="#000" stroke-width=".2" stroke-dasharray="1.3 .6" stroke-dashoffset=".7">
<path d="M136 99.1a.69 .69 0 0 0 .5 .7 .69 .69 0 0 0 .8-.3 1.87 1.87 0 0 0 .7-2.3 1.38 1.38 0 0 0-1.8 1.2l-.2 .7M137.6 98.1l-.1-.3a.82 .82 0 0 0-.8 .4 .82 .82 0 0 0 .1 .9l.5-.2 .3-.8M138.3 98.5l-.1-.3a.82 .82 0 0 0-.8 .4 .82 .82 0 0 0 .1 .9l.5-.2 .3-.8M138.9 98.2a.69 .69 0 0 0-.5-.7 .69 .69 0 0 0-.8 .3 1.87 1.87 0 0 0-.6 2.3 1.38 1.38 0 0 0 1.7-1.2l.2-.7M139.4 94.1l1.2 .7M139.4 98.7l1.2 .8M140.2 89.5l-3.1 1.8M140.6 99.3l-1.2-.7M142.4 96.4a1.56 1.56 0 0 1 1.4 0M142.4 98.3h1.4M143.6 91.1l.3 .3a.82 .82 0 0 1-.8 .4 .82 .82 0 0 1-.7-.5l.5-.3 .7 .1M143.6 97.2l.3 .3a.82 .82 0 0 1-.8 .4 .82 .82 0 0 1-.7-.5l.5-.3 .7 .1"/>
<path d="M143.8 98.4h-1.4M143.8 92.3h-1.4M143.8 96.3a1.56 1.56 0 0 0-1.4 0M156.1 99.8l-6.4 3.9M36.2 115.9v7.5M37.6 115.9v7.5M48.1 113.4v7.5M53.6 109.9l9.3 .1M61.1 113.4v7.5M62.3 113.4v3.6M74.1 113.4v7.5M75.9 109.9h-9.3"/>
<path d="M90.1 115.9v7.5M91 115.9v7.5M116.2 106.9l.2 .3a.82 .82 0 0 1-.7 .5 .82 .82 0 0 1-.8-.5l.5-.4 .8 .1M116.2 113l.2 .3a.82 .82 0 0 1-.7 .5 .82 .82 0 0 1-.8-.5l.5-.4 .8 .1M117.8 111.2l1.3 .7M117.8 106.5l1.3 .7M117.8 111.1l1.3 .7M124.2 103.9l-.1-.4a.82 .82 0 0 0-.8 .5 .82 .82 0 0 0 0 .9l.6-.3 .3-.7M124.9 104.3l-.1-.4a.82 .82 0 0 0-.8 .5 .82 .82 0 0 0 .1 .9l.5-.3 .3-.7M133.5 110l-.2-.3a.83 .83 0 0 1 .7-.4 .83 .83 0 0 1 .8 .4l-.5 .4-.8-.1M133.5 105.9l.8 .1a.44 .44 0 0 0 .5-.5 .89 .89 0 0 0-1.5 .1l.2 .3M137.1 107.3l-.3 .7a.46 .46 0 0 1-.7 .2 .89 .89 0 0 1 .9-1.3l.1 .4"/>
<path d="M137.6 107a.69 .69 0 0 0-.4-.8 .69 .69 0 0 0-.8 .3 1.87 1.87 0 0 0-.7 2.3 1.38 1.38 0 0 0 1.8-1.2l.1-.6M137.8 107.7l-.1-.3a.82 .82 0 0 0-.8 .4 .82 .82 0 0 0 .1 .9l.5-.3 .3-.7M138.3 107.4a.69 .69 0 0 0-.4-.8 .69 .69 0 0 0-.8 .3 1.87 1.87 0 0 0-.7 2.3 1.38 1.38 0 0 0 1.8-1.2l.1-.6M139.3 117.3h1.3M139.3 114.8h1.3M139.4 109.6l1.2 .7M139.9 111.7a4.6 4.6 0 0 1-2.2-5.7 5.9 5.9 0 0 1 1.8-2.2M139.9 110a4.6 4.6 0 0 1-2.2-5.6 5.9 5.9 0 0 1 1.8-2.2M140.5 117.7l.2 .3a.82 .82 0 0 1-.8 .5 .82 .82 0 0 1-.7-.5l.5-.4 .8 .1M140.5 115.7l.2 .3a.82 .82 0 0 1-.8 .4 .82 .82 0 0 1-.7-.5l.5-.3 .8 .1M140.6 118.8h-1.3M140.6 116.4h-1.3"/>
<path d="M142.4 110.1a1.56 1.56 0 0 1 1.4 0M142.4 109.7h1.4M144.9 105.2h1.3M144.9 102.7h1.3M145.4 108.4a1.22 1.22 0 0 1-.1-1.4M145.4 106.3a1.22 1.22 0 0 1-.1-1.3M146.1 105.7l.2 .2a.82 .82 0 0 1-.8 .5 .82 .82 0 0 1-.7-.5l.5-.3 .8 .1M146.1 103.6l.2 .3a.82 .82 0 0 1-.8 .5 .82 .82 0 0 1-.7-.5l.5-.4 .8 .1M146.2 106.7h-1.3M146.2 104.3h-1.3M147.9 111h1.3M147.9 106.9h1.3"/>
<path d="M149.3 112.5h-1.3M149.3 108.4h-1.3M151.9 106.9a1.22 1.22 0 0 1 .1 1.4M151.9 104.9a1.22 1.22 0 0 1 .1 1.3M152.4 116.2l.8 .1a.44 .44 0 0 0 .4-.5 .89 .89 0 0 0-1.4 .1l.2 .3M157.2 102.4a6.6 6.6 0 0 1 3.6-.3M157.4 103.6a4.6 4.6 0 0 1 2.1 5.7 5.9 5.9 0 0 1-1.7 2.1M157.4 102a4.6 4.6 0 0 1 2.1 5.6 5.9 5.9 0 0 1-1.7 2.2M158.3 101l-6.4 3.9M158.4 105.8l-.2-.2a.83 .83 0 0 1 .7-.5 .83 .83 0 0 1 .8 .5l-.5 .3-.8-.1M158.4 101.7l.8 .1a.44 .44 0 0 0 .5-.5 .89 .89 0 0 0-1.5 .2l.2 .2M159.9 112.1l1.2 .7"/>
<path d="M160.2 114h1.3M160.2 111.6h1.3M161.1 111.8l-1.2-.7M161.4 114.5l.2 .3a.82 .82 0 0 1-.8 .4 .82 .82 0 0 1-.7-.5l.5-.3 .8 .1M161.4 112.5l.2 .2a.82 .82 0 0 1-.8 .5 .82 .82 0 0 1-.7-.5l.5-.4 .8 .2M161.5 115.6h-1.3M161.5 113.1h-1.3M165 115l1.3 .7M166.3 114.7l-1.3-.7M182.4 113.4l.2 .3a.82 .82 0 0 1-.7 .5 .82 .82 0 0 1-.8-.5l.5-.4 .8 .1M182.4 119.6l.2 .3a.82 .82 0 0 1-.7 .4 .82 .82 0 0 1-.8-.5l.5-.3 .8 .1M36 123.2v17"/>
<path d="M37.7 123.4v-7.5M38.6 123.4v-7.5M44.2 132.2h1.4M46.4 139.7h7.5M54.6 120.9v-7.5M61.6 129v-1.4M61.6 127.6h5.5M62.1 139.2h3.6M67.1 127.6v1.4M67.1 131.1h-5.5M67.6 120.9v-7.5M80.6 120.9v-7.5"/>
<path d="M82.4 123.2h-36M83.1 132.2h1.4M90.8 123.2v17M91.1 123.4v-7.5M92.5 123.4v-7.5M92.6 123.2v17M120.4 122.5l-.9 1.1M120.6 124.3l.8-1.2M126.9 128.5v-1.4M137.2 134.4v-1.4M138.7 120.2l-4.8-2.8M152.4 120.3l-.3-.3a.83 .83 0 0 1 .8-.4 .83 .83 0 0 1 .7 .4l-.5 .4-.7-.1"/>
<path d="M153.7 136.7a1.56 1.56 0 0 0 1.4 0M153.7 128.7h1.4M153.7 134.8h1.4M155 135.4l.2 .3a.82 .82 0 0 1-.8 .4 .82 .82 0 0 1-.7-.4l.5-.4 .8 .1M155 129.3l.2 .3a.82 .82 0 0 1-.8 .4 .82 .82 0 0 1-.7-.5l.5-.3 .8 .1M155.1 134.6h-1.4M36.1 140.2v-17M38 140.2v-17M92.8 140.2v-17M151.4 140.4l-.9 1.1M152.4 141l-.9 1.1M155.1 146.1h-1.4"/>
</g>
<g fill="none" stroke="#000" stroke-width=".2" stroke-dasharray="1.3 .6" stroke-dashoffset=".8">
<path d="M37.7 115.9h-1.5M54.3 116.4h-1.5M61.5 109.4h1.7M65.1 116.4h-1.5M68 109.4h-1.7M75.9 116.4h-1.5M92.5 115.9h-1.5M128.5 119.3l-1.3-.8M132.5 115.4l1.4 .8M137.4 105.9v1.7M139.3 116.4v-1.6M139.5 103.8v-1.6"/>
<path d="M139.9 111.7v-1.7M140.6 116.4v-1.6M141.6 102.6v-1.6M142.1 112.9v-1.7M144.9 104.3v-1.6M146.2 104.3v-1.6M155.2 100.8v1.6M155.7 111v1.7M157.4 102v1.6M157.8 109.8v1.6M159.9 107.7v-1.6M160.2 112.4l-1.4-.7"/>
<path d="M160.2 113.1v-1.5M161.5 113.1v-1.5M165.2 115.3l-1.3-.7M166.5 105.3a18 18 0 0 0-9.2-13.5M39.5 138.7v-1.5M41.7 133.2h1.5M43.2 134h-1.5M50.5 120.9v1.5M52.2 122.4v-1.5M63.5 120.9v1.5M65.2 122.4v-1.5M76.5 120.9v1.5"/>
<path d="M78.2 122.4v-1.5M85.5 133.2h1.5M87 134h-1.5M90.5 138.7v-1.5M117.7 122l1.4 .8M124.4 129.9v-1.6M128.6 130.1l-1.4 .9M128.6 131l-1.4 .8M130 132.6l1.4-.8M130 133.4l1.4-.8M131.8 134.2v-1.6M134.3 132.8v-1.6"/>
<path d="M134.6 135.9v-1.7M137.2 137.3v-1.6M139.7 135.9v-1.7M148.2 139.4v-1.6"/>
</g>
<g fill="none" stroke="#000" stroke-width=".2" stroke-dasharray="1.3 .6" stroke-dashoffset="-.2">
<path d="M50 113.4v3.5M54 116.9v-3.5M62.6 116.9v-3.5M63.4 116.9v-3.5M64.3 116.9v-3.5M65.3 116.9v-3.5M66.2 116.9v-3.5M66.9 116.9v-3.5M75.9 113.4v3.5M165.2 116.4l-6.4-3.7M40.7 132.2h3.5M45.6 131.2h-3.5"/>
<path d="M84.5 132.2h3.5M86.6 131.2h-3.5M122.1 124.2l36.1 20.8M180.1 131.2l-36.1-20.9M180.1 132.4l-36.1-20.8"/>
</g>
<g fill="none" stroke="#000" stroke-width=".2" stroke-dasharray="1.3 .6" stroke-dashoffset=".2">
<path d="M139.4 98.7v-4.6M140.6 99.5v-4.7M36.9 117.6v2.8M61.5 109.4h-10.3M61.6 109.4h-10.3M62.6 115.9v6.5M78.2 109.4h-10.3M78.3 109.4h-10.3M117.8 106.5v4.7M117.8 111.1v8.5M119.1 107.2v4.7M128.6 107.5a8.7 8.7 0 0 1 4-6.7 27.7 27.7 0 0 1 18.1-4.6 25.3 25.3 0 0 1 14.8 5.3 8.5 8.5 0 0 1 3.1 6.2"/>
<path d="M132.1 106.3a6.5 6.5 0 0 1 4.5 0M136.6 110.1a6.5 6.5 0 0 1-4.5 0M145.3 107l-5.8-3.2M145.3 105l-7.5-4.1M146.3 107.1l2.5 1.4M147 106.7l2.5 1.4M147.4 105.8l-5.8-3.2M147.4 103.7l-7.5-4.1M148.8 107.7l-2.5-1.5M149.5 107.3l-2.5-1.5M150.5 116.9a6.5 6.5 0 0 1 4.5 0M155.7 112.7l-5.8-3.2"/>
<path d="M157.4 111.6l-7.5-4.1M157.8 111.4l-5.8-3.1M159.5 110.3l-7.5-4.1M161.7 106.2a6.5 6.5 0 0 1-4.5 0M161.8 113.1v-2.9M163.3 108.9l-2.5-1.5M165.8 112.5v2.8M46.4 120.6v-4.7M47.4 120.6v-4.7M50.6 120.6v-4.7M52.1 120.6v-4.7M55.3 120.6v-4.7"/>
<path d="M56.4 120.6v-4.7M59.4 120.6v-4.7M60.4 120.6v-4.7M63.6 120.6v-4.7M65.1 120.6v-4.7M66.1 122.4v-6.5M68.3 120.6v-4.7M69.4 120.6v-4.7M72.3 120.6v-4.7M73.4 120.6v-4.7M76.6 120.6v-4.7M78.1 120.6v-4.7"/>
<path d="M81.3 120.6v-4.7M82.3 120.6v-4.7M84.9 120.6v2.8M118.8 121.8l2.5 1.4M119.7 121.3l2.4 1.4M124.4 128.3l7.4 4.3M124.4 129.9l7.4 4.3M126.9 128.5l-2.5 1.4M131.8 134.2l2.5-1.4M134.3 132.8l-7.4-4.3M149.8 139.7l2.4 1.4M150 130.4l-27.2-15.7"/>
<path d="M150.6 139.2l2.5 1.4M155 120.7a6.5 6.5 0 0 1-4.5 0M175.3 123.8l2.5 1.4M176 123.4l2.5 1.4M177.8 124.4l-2.5-1.4M178.5 124l-2.5-1.4"/>
</g>
<g fill="none" stroke="#000" stroke-width=".2" stroke-dasharray="1.3 .6" stroke-dashoffset="-.1">
<path d="M79.9 116.9v-3.5M119.1 111.8v11M125 118l14.4-8.4M126.2 118.7l14.4-8.4M130.3 109.9v-3.5M130.4 108.2v5.3M138.4 113.5v-5.3M138.5 109.9v-3.5M139.4 109.6v-11M140.6 110.3v-11M148.8 118.8v5.3M155.4 106v-3.4"/>
<path d="M155.5 104.3v5.3M160.8 102.1v5.3M163.3 108.9v-5.4M163.5 109.6v-5.3M39.5 138.7h51M127.2 120.5l6.2 3.6M138.7 121.1l-6.2-3.6M148.7 120.5v-3.5M156.8 124.1v-5.3M156.8 120.5v-3.5"/>
</g>
<g fill="none" stroke="#000" stroke-width=".2" stroke-dasharray="1.3 .6" stroke-dashoffset="1">
<path d="M139 116.6v-2M139.5 102.2l-1.7-.9M140.9 116.6v-2M141.6 101l-1.7-1M144.6 104.5v-2M146.5 104.5v-2M157.4 112l-1.7-1M159.5 110.7l-1.7-.9M159.9 113.3v-1.9M161.8 113.3v-1.9M134.3 129.7l1.7-.9M146.7 121.7l1.7-1"/>
<path d="M146.7 122.5l1.7-.9"/>
</g>
<g font-size="8.5">
<text x="119.3" y="261.4">Buzzer Prototype 1.2</text>
<text x="139.4" y="279.7">Assem4</text>
</g>
<text font-size="6.3" x="91.4" y="278.2">PLA</text>
<g font-size="5.3">
<text x="38.5" y="9.5">4</text>
<text x="83.5" y="9.5">3</text>
<text x="133.6" y="9.5">2</text>
<text x="178.6" y="9.5">1</text>
<text x="16.2" y="31.2">F</text>
<text x="201.2" y="31.2">F</text>
<text x="16.1" y="75.5">E</text>
<text x="201.1" y="75.5">E</text>
<text x="15.5" y="125.5">D</text>
<text x="200.5" y="125.5">D</text>
<text x="15.4" y="175.5">C</text>
<text x="200.4" y="175.5">C</text>
<text x="16" y="225.5">B</text>
<text x="201" y="225.5">B</text>
<text x="15.5" y="269.7">A</text>
<text x="200.5" y="269.7">A</text>
<text x="38.5" y="291.5">4</text>
<text x="83.5" y="291.5">3</text>
<text x="133.6" y="291.5">2</text>
<text x="178.6" y="291.5">1</text>
</g>
<g font-size="4.7" fill="#808080">
<text x="29.6" y="18.9" transform="rotate(30 29.6 18.9)">R40,00</text>
<text x="30.1" y="62.9" transform="rotate(-90 30.1 62.9)">53,64</text>
<text x="117.6" y="66" transform="rotate(30 117.6 66)">113,00</text>
<text x="56.6" y="75">117,00</text>
<text x="172.4" y="75.1" transform="rotate(-30 172.4 75.1)">81,00</text>
</g>
<text font-size="3.9" x="190.9" y="275.5">A4</text>
<text font-size="3.2" x="69" y="241.4">Version 2.0</text>
<g font-size="2.8">
<text x="33.4" y="256">Bryan</text>
<text x="53.3" y="256">B.S.</text>
</g>
<g font-size="2">
<text x="20.6" y="234.6">UNLESS OTHERWISE SPECIFIED:</text>
<text x="20.6" y="237.1">DIMENSIONS ARE IN MILLIMETERS</text>
<text x="20.6" y="239.6">SURFACE FINISH:</text>
<text x="54.4" y="234.6">FINISH:</text>
<text x="101.3" y="234.5">DEBURR AND</text>
<text x="101.3" y="237">BREAK SHARP</text>
<text x="101.3" y="239.5">EDGES</text>
<text x="132.6" y="236">DO NOT SCALE DRAWING</text>
<text x="173.3" y="236.2">REVISION</text>
<text x="20.6" y="242.1">TOLERANCES:</text>
<text x="22.2" y="244.6">LINEAR:</text>
<text x="22.2" y="247.1">ANGULAR:</text>
<text x="34.3" y="252">NAME</text>
<text x="50" y="251.9">SIGNATURE</text>
<text x="67.2" y="251.9">DATE</text>
<text x="120.1" y="251.9">TITLE:</text>
<text x="20.6" y="256.1">DRAWN</text>
<text x="67.1" y="255.9">21/03</text>
<text x="20.9" y="260.3">CHK'D</text>
<text x="20.4" y="264.4">APPV'D</text>
<text x="21.1" y="268.8">MFG</text>
<text x="21.5" y="273">Q.A</text>
<text x="75.6" y="272.5">MATERIAL:</text>
<text x="120" y="272.5">DWG NO.</text>
<text x="75.6" y="285.5">WEIGHT:</text>
<text x="120.1" y="285.6">SCALE:1:2</text>
<text x="164.5" y="285.6">SHEET 1 OF 1</text>
</g>
</svg>
